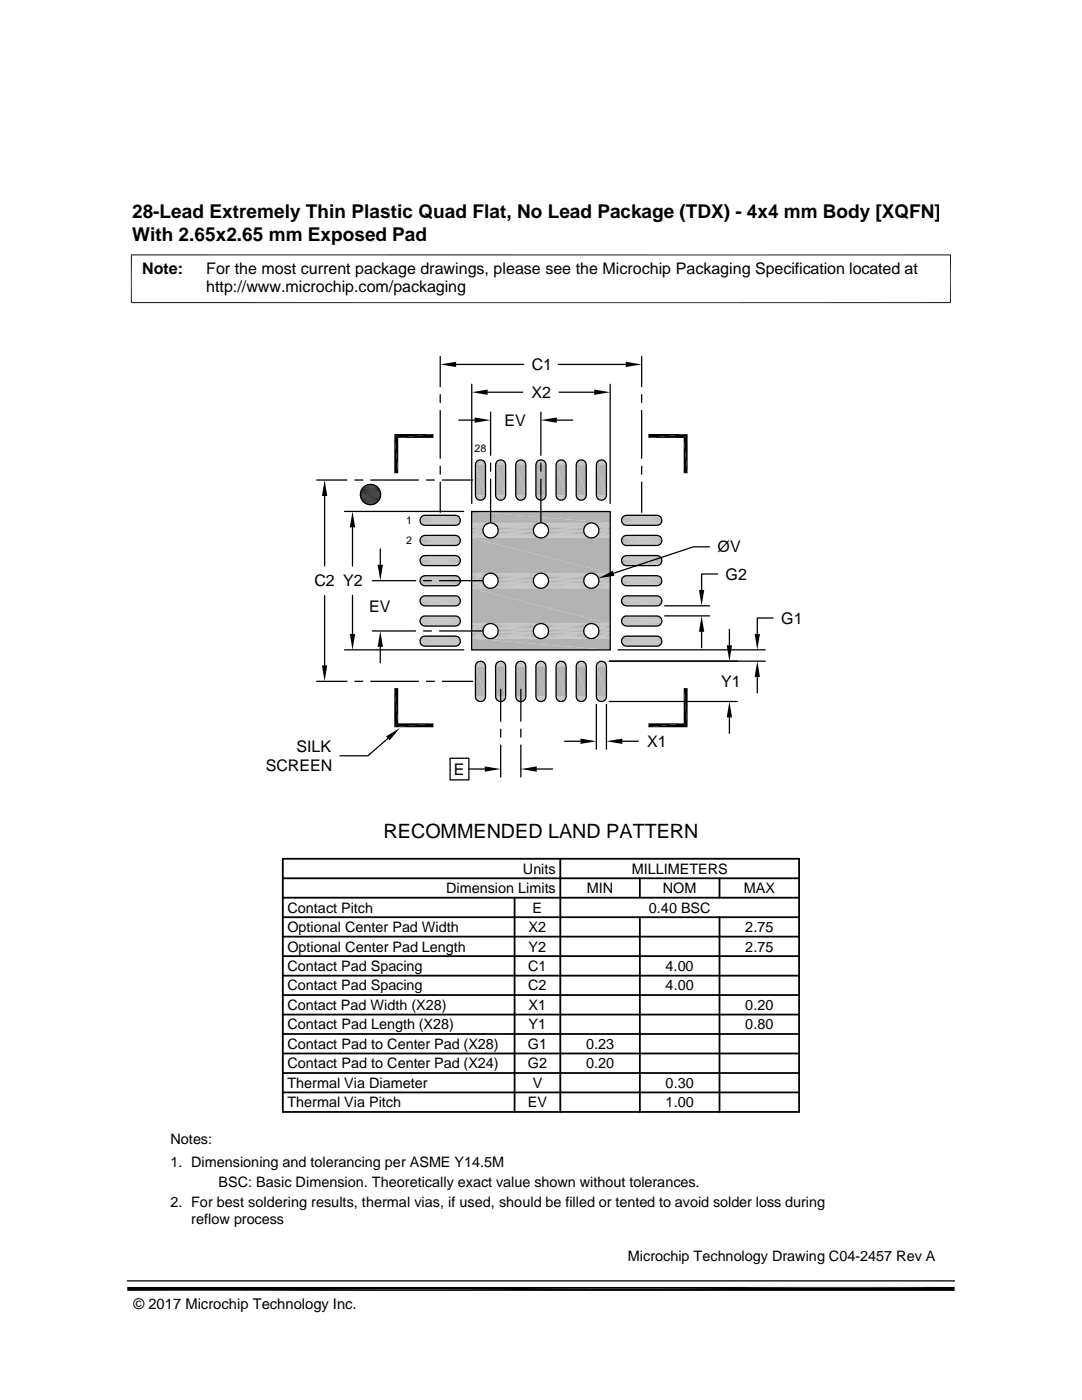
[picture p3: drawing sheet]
<svg xmlns="http://www.w3.org/2000/svg" width="216mm" height="279mm" viewBox="0 0 216 279" stroke-linecap="round" stroke-linejoin="round" font-family="sans-serif">
<g fill="#b3b3b3">
<path d="M119.7 91.8h.6z"/>
<path d="M119.9 91.8h.4z"/>
<path d="M115.7 91.8h.5z"/>
<path d="M115.9 91.8h.3z"/>
<path d="M111.7 91.8h.5z"/>
<path d="M111.9 91.8h.3z"/>
<path d="M107.7 91.8h.5z"/>
<path d="M107.8 91.8h.4z"/>
<path d="M103.7 91.8h.5z"/>
<path d="M103.8 91.8h.4z"/>
<path d="M99.6 91.8h.6z"/>
<path d="M99.8 91.8h.4z"/>
<path d="M95.6 91.8h.6z"/>
<path d="M95.8 91.8h.4z"/>
<path d="M119.5 91.9h1z"/>
<path d="M119.7 91.8l.8 .1z"/>
<path d="M115.5 91.9h.9z"/>
<path d="M115.7 91.8l.7 .1z"/>
<path d="M111.5 91.9h.9z"/>
<path d="M111.7 91.8l.7 .1z"/>
<path d="M107.5 91.9h.9z"/>
<path d="M107.7 91.8l.7 .1z"/>
<path d="M103.5 91.9h.9z"/>
<path d="M103.7 91.8l.7 .1z"/>
<path d="M99.4 91.9h1z"/>
<path d="M99.6 91.8l.8 .1z"/>
<path d="M95.4 91.9h.9z"/>
<path d="M95.6 91.8l.7 .1z"/>
<path d="M119.4 92l.1-.1 1.1 .1z"/>
<path d="M119.5 91.9l1.1 .1z"/>
<path d="M115.4 92l.1-.1 1.1 .1z"/>
<path d="M115.5 91.9l1.1 .1z"/>
<path d="M111.4 92l.1-.1 1.1 .1z"/>
<path d="M111.5 91.9l1.1 .1z"/>
<path d="M107.3 92l.2-.1 1 .1z"/>
<path d="M107.5 91.9l1 .1z"/>
<path d="M103.3 92l.2-.1 1 .1z"/>
<path d="M103.5 91.9l1 .1z"/>
<path d="M99.3 92l.1-.1 1.1 .1z"/>
<path d="M99.4 91.9l1.1 .1z"/>
<path d="M95.3 92l.1-.1 1.1 .1z"/>
<path d="M95.4 91.9l1.1 .1z"/>
<path d="M119.3 92.1l.1-.1 1.4 .1z"/>
<path d="M119.4 92h1.2l.2 .1z"/>
<path d="M115.2 92.1l.2-.1 1.3 .1z"/>
<path d="M115.4 92h1.2l.1 .1z"/>
<path d="M111.2 92.1l.2-.1 1.3 .1z"/>
<path d="M111.4 92h1.2l.1 .1z"/>
<path d="M107.2 92.1l.1-.1 1.4 .1z"/>
<path d="M107.3 92h1.2l.2 .1z"/>
<path d="M103.2 92.1l.1-.1 1.4 .1z"/>
<path d="M103.3 92h1.2l.2 .1z"/>
<path d="M99.1 92.1l.2-.1 1.3 .1z"/>
<path d="M99.3 92h1.2l.1 .1z"/>
<path d="M95.1 92.1l.2-.1 1.3 .1z"/>
<path d="M95.3 92h1.2l.1 .1z"/>
<path d="M119.3 92.1l1.6 .2h-1.8z"/>
<path d="M119.3 92.1h1.5l.1 .2z"/>
<path d="M115.2 92.1l1.6 .2h-1.7z"/>
<path d="M115.2 92.1h1.5l.1 .2z"/>
<path d="M111.2 92.1l1.6 .2h-1.7z"/>
<path d="M111.2 92.1h1.5l.1 .2z"/>
<path d="M107.2 92.1l1.6 .2h-1.7z"/>
<path d="M107.2 92.1h1.5l.1 .2z"/>
<path d="M103.2 92.1l1.6 .2h-1.7z"/>
<path d="M103.2 92.1h1.5l.1 .2z"/>
<path d="M99.1 92.1l1.7 .2h-1.8z"/>
<path d="M99.1 92.1h1.5l.2 .2z"/>
<path d="M95.1 92.1l1.6 .2h-1.7z"/>
<path d="M95.1 92.1h1.5l.1 .2z"/>
<path d="M119.1 92.3l1.8 .1h-1.8z"/>
<path d="M119.1 92.3h1.8v.1z"/>
<path d="M115.1 92.3l1.8 .1h-1.9z"/>
<path d="M115.1 92.3h1.7l.1 .1z"/>
<path d="M111.1 92.3l1.8 .1h-1.9z"/>
<path d="M111.1 92.3h1.7l.1 .1z"/>
<path d="M107.1 92.3l1.8 .1h-1.9z"/>
<path d="M107.1 92.3h1.7l.1 .1z"/>
<path d="M103.1 92.3l1.8 .1h-1.9z"/>
<path d="M103.1 92.3h1.7l.1 .1z"/>
<path d="M99 92.3l1.8 .1h-1.8z"/>
<path d="M99 92.3h1.8v.1z"/>
<path d="M95 92.3l1.8 .1h-1.9z"/>
<path d="M95 92.3h1.7l.1 .1z"/>
<path d="M119.1 92.4l1.9 .2h-2z"/>
<path d="M119.1 92.4h1.8l.1 .2z"/>
<path d="M115 92.4l2 .2h-2z"/>
<path d="M115 92.4h1.9l.1 .2z"/>
<path d="M111 92.4l1.9 .2h-1.9z"/>
<path d="M111 92.4h1.9v.2z"/>
<path d="M107 92.4l1.9 .2h-1.9z"/>
<path d="M107 92.4h1.9v.2z"/>
<path d="M103 92.4l1.9 .2h-2z"/>
<path d="M103 92.4h1.9v.2z"/>
<path d="M99 92.4l1.9 .2h-2z"/>
<path d="M99 92.4h1.8l.1 .2z"/>
<path d="M94.9 92.4l2 .2h-2z"/>
<path d="M94.9 92.4h1.9l.1 .2z"/>
</g>
<path d="M119 92.7h2" fill="none" stroke="#b3b3b3" stroke-width=".2"/>
<path d="M119 92.6h2v.2z" fill="#b3b3b3"/>
<path d="M115 92.7h2" fill="none" stroke="#b3b3b3" stroke-width=".2"/>
<path d="M115 92.6h2v.2z" fill="#b3b3b3"/>
<path d="M111 92.7h2" fill="none" stroke="#b3b3b3" stroke-width=".2"/>
<path d="M111 92.6h1.9l.1 .2z" fill="#b3b3b3"/>
<path d="M106.9 92.7h2" fill="none" stroke="#b3b3b3" stroke-width=".2"/>
<path d="M107 92.6h1.9v.2z" fill="#b3b3b3"/>
<path d="M102.9 92.7h2" fill="none" stroke="#b3b3b3" stroke-width=".2"/>
<path d="M102.9 92.6h2v.2z" fill="#b3b3b3"/>
<path d="M98.9 92.7h2" fill="none" stroke="#b3b3b3" stroke-width=".2"/>
<path d="M98.9 92.6h2v.2z" fill="#b3b3b3"/>
<path d="M94.9 92.7h2" fill="none" stroke="#b3b3b3" stroke-width=".2"/>
<g fill="#b3b3b3">
<path d="M94.9 92.6h2v.2z"/>
<path d="M119 92.8l2 6h-2z"/>
<path d="M119 92.8h2v6z"/>
<path d="M115 92.8l2 6h-2z"/>
<path d="M115 92.8h2v6z"/>
<path d="M111 92.8l2 6h-2z"/>
<path d="M111 92.8h2v6z"/>
<path d="M106.9 92.8l2 6h-2z"/>
<path d="M106.9 92.8h2v6z"/>
<path d="M102.9 92.8l2 6h-2z"/>
<path d="M102.9 92.8h2v6z"/>
<path d="M98.9 92.8l2 6h-2z"/>
<path d="M98.9 92.8h2v6z"/>
<path d="M94.9 92.8l2 6h-2z"/>
<path d="M94.9 92.8h2v6z"/>
<path d="M119 98.8l2 .2h-2z"/>
</g>
<path d="M119 98.9h2" fill="none" stroke="#b3b3b3" stroke-width=".2"/>
<path d="M115 98.8l2 .2h-2z" fill="#b3b3b3"/>
<path d="M115 98.9h2" fill="none" stroke="#b3b3b3" stroke-width=".2"/>
<path d="M111 98.8l1.9 .2h-1.9z" fill="#b3b3b3"/>
<path d="M111 98.9h2" fill="none" stroke="#b3b3b3" stroke-width=".2"/>
<path d="M106.9 98.8l2 .2h-1.9z" fill="#b3b3b3"/>
<path d="M106.9 98.9h2" fill="none" stroke="#b3b3b3" stroke-width=".2"/>
<path d="M102.9 98.8l2 .2h-2z" fill="#b3b3b3"/>
<path d="M102.9 98.9h2" fill="none" stroke="#b3b3b3" stroke-width=".2"/>
<path d="M98.9 98.8l2 .2h-2z" fill="#b3b3b3"/>
<path d="M98.9 98.9h2" fill="none" stroke="#b3b3b3" stroke-width=".2"/>
<path d="M94.9 98.8l2 .2h-2z" fill="#b3b3b3"/>
<path d="M94.9 98.9h2" fill="none" stroke="#b3b3b3" stroke-width=".2"/>
<g fill="#b3b3b3">
<path d="M119 99l1.9 .2h-1.8z"/>
<path d="M119 99h2l-.1 .2z"/>
<path d="M115 99l1.9 .2h-1.9z"/>
<path d="M115 99h2l-.1 .2z"/>
<path d="M111 99l1.9 .2h-1.9z"/>
<path d="M111 99h1.9v.2z"/>
<path d="M107 99l1.9 .2h-1.9z"/>
<path d="M107 99h1.9v.2z"/>
<path d="M102.9 99l2 .2h-1.9z"/>
<path d="M102.9 99h2v.2z"/>
<path d="M98.9 99l1.9 .2h-1.8z"/>
<path d="M98.9 99h2l-.1 .2z"/>
<path d="M94.9 99l1.9 .2h-1.9z"/>
<path d="M94.9 99h2l-.1 .2z"/>
<path d="M119.1 99.2l1.8 .2h-1.8z"/>
<path d="M119.1 99.2h1.8v.2z"/>
<path d="M115 99.2l1.8 .2h-1.7z"/>
<path d="M115 99.2h1.9l-.1 .2z"/>
<path d="M111 99.2l1.8 .2h-1.7z"/>
<path d="M111 99.2h1.9l-.1 .2z"/>
<path d="M107 99.2l1.8 .2h-1.7z"/>
<path d="M107 99.2h1.9l-.1 .2z"/>
<path d="M103 99.2l1.8 .2h-1.7z"/>
<path d="M103 99.2h1.9l-.1 .2z"/>
<path d="M99 99.2l1.8 .2h-1.8z"/>
<path d="M99 99.2h1.8v.2z"/>
<path d="M94.9 99.2l1.8 .2h-1.7z"/>
<path d="M94.9 99.2h1.9l-.1 .2z"/>
<path d="M119.1 99.4l1.7 .1h-1.5z"/>
<path d="M119.1 99.4h1.8l-.1 .1z"/>
<path d="M115.1 99.4l1.6 .1h-1.5z"/>
<path d="M115.1 99.4h1.7l-.1 .1z"/>
<path d="M111.1 99.4l1.6 .1h-1.5z"/>
<path d="M111.1 99.4h1.7l-.1 .1z"/>
<path d="M107.1 99.4l1.6 .1h-1.5z"/>
<path d="M107.1 99.4h1.7l-.1 .1z"/>
<path d="M103.1 99.4l1.6 .1h-1.5z"/>
<path d="M103.1 99.4h1.7l-.1 .1z"/>
<path d="M99 99.4l1.6 .1h-1.5z"/>
<path d="M99 99.4h1.8l-.2 .1z"/>
<path d="M95 99.4l1.6 .1h-1.5z"/>
<path d="M95 99.4h1.7l-.1 .1z"/>
<path d="M119.3 99.5l1.3 .1h-1.2z"/>
<path d="M119.3 99.5h1.5l-.2 .1z"/>
<path d="M115.2 99.5l1.4 .1h-1.2z"/>
<path d="M115.2 99.5h1.5l-.1 .1z"/>
<path d="M111.2 99.5l1.4 .1h-1.2z"/>
<path d="M111.2 99.5h1.5l-.1 .1z"/>
<path d="M107.2 99.5l1.3 .1h-1.2z"/>
<path d="M107.2 99.5h1.5l-.2 .1z"/>
<path d="M103.2 99.5l1.3 .1h-1.2z"/>
<path d="M103.2 99.5h1.5l-.2 .1z"/>
<path d="M99.1 99.5l1.4 .1h-1.2z"/>
<path d="M99.1 99.5h1.5l-.1 .1z"/>
<path d="M95.1 99.5l1.4 .1h-1.2z"/>
<path d="M95.1 99.5h1.5l-.1 .1z"/>
<path d="M119.4 99.6l1.1 .1z"/>
<path d="M119.4 99.6h1.2z"/>
<path d="M115.4 99.6l1 .1z"/>
<path d="M115.4 99.6h1.2z"/>
<path d="M111.4 99.6l1 .1z"/>
<path d="M111.4 99.6h1.2z"/>
<path d="M107.3 99.6l1.1 .1z"/>
<path d="M107.3 99.6h1.2z"/>
<path d="M103.3 99.6l1.1 .1z"/>
<path d="M103.3 99.6h1.2z"/>
<path d="M99.3 99.6l1.1 .1z"/>
<path d="M99.3 99.6h1.2z"/>
<path d="M95.3 99.6l1 .1z"/>
<path d="M95.3 99.6h1.2z"/>
<path d="M119.5 99.7l.8 .1z"/>
<path d="M119.5 99.7h1z"/>
<path d="M115.5 99.7l.7 .1z"/>
<path d="M115.5 99.7h.9z"/>
<path d="M111.5 99.7l.7 .1z"/>
<path d="M111.5 99.7h.9z"/>
<path d="M107.5 99.7l.7 .1z"/>
<path d="M107.5 99.7h.9z"/>
<path d="M103.5 99.7l.7 .1z"/>
<path d="M103.5 99.7h.9z"/>
<path d="M99.4 99.7l.8 .1z"/>
<path d="M99.4 99.7h1z"/>
<path d="M95.4 99.7l.8 .1z"/>
<path d="M95.4 99.7h.9z"/>
<path d="M119.7 99.8h.4z"/>
<path d="M119.7 99.8h.6z"/>
<path d="M115.7 99.8h.4z"/>
<path d="M115.7 99.8h.5z"/>
<path d="M111.7 99.8h.4z"/>
<path d="M111.7 99.8h.5z"/>
<path d="M107.7 99.8h.3z"/>
<path d="M107.7 99.8h.5z"/>
<path d="M103.7 99.8h.3z"/>
<path d="M103.7 99.8h.5z"/>
<path d="M99.6 99.8h.4z"/>
<path d="M99.6 99.8h.6z"/>
<path d="M95.6 99.8h.4z"/>
<path d="M95.6 99.8h.6z"/>
</g>
<g fill="none" stroke="#b3b3b3" stroke-width=".2">
<path d="M83.8 103.7h8M83.8 107.7h8M83.8 111.7h8M83.8 115.7h8M83.8 119.7h8M83.8 103.8h8M83.8 104h8M83.8 107.9h8M83.8 108h8M83.8 111.9h8M83.8 112.1h8M83.8 115.9h8"/>
<path d="M83.8 116.1h8M83.8 119.9h8M83.8 103.5h8M83.8 107.5h8M83.8 111.5h8M83.8 115.5h8M83.8 119.5h8M83.8 104.2h8M83.8 108.2h8M83.8 112.2h8M83.8 116.3h8M83.9 104.4h7.9"/>
<path d="M83.9 108.4h7.9M83.9 112.4h7.9M83.9 116.4h7.9M83.9 103.3h7.9M83.9 107.3h7.9M83.9 111.4h7.9M83.9 115.4h7.9M83.9 119.4h7.9M84 104.5h7.7M84 108.5h7.7M84 112.6h7.7M84 116.6h7.7"/>
<path d="M84 103.2h7.7M84 107.2h7.7M84 111.2h7.7M84 115.2h7.7M84 119.2h7.7M84.1 103h7.4M84.1 107.1h7.4M84.1 111.1h7.4M84.1 115.1h7.4M84.1 119.1h7.4M84.1 104.6h7.4M84.1 108.7h7.4"/>
<path d="M84.1 112.7h7.4M84.1 116.7h7.4M84.3 103h7.1M84.3 107h7.1M84.3 111h7.1M84.3 115h7.1M84.3 119h7.1M84.3 104.7h7.1M84.3 108.8h7.1M84.3 112.8h7.1M84.3 116.8h7.1M84.5 104.8h6.7"/>
<path d="M84.5 108.8h6.7M84.5 112.8h6.7M84.5 116.9h6.7M84.5 102.9h6.7M84.5 106.9h6.7M84.5 110.9h6.7M84.5 114.9h6.7M84.5 119h6.7M84.6 106.9h6.4M84.6 114.9h6.4M84.6 118.9h6.4M84.6 104.8h6.4"/>
<path d="M84.6 108.8h6.4M84.6 112.9h6.4M124 103.7h8.1M124 107.7h8.1M124 111.7h8.1M124 115.7h8.1M124 119.7h8.1M124 103.8h8.1M124 104h8.1M124 107.9h8.1M124 108h8.1M124 111.9h8.1"/>
<path d="M124 112.1h8.1M124 115.9h8.1M124 116.1h8.1M124 119.9h8.1M124.1 103.5h7.9M124.1 107.5h7.9M124.1 111.5h7.9M124.1 115.5h7.9M124.1 119.5h7.9M124.1 104.2h7.9M124.1 108.2h7.9M124.1 112.2h7.9"/>
<path d="M124.1 116.3h7.9M124.1 104.4h7.9M124.1 108.4h7.9M124.1 112.4h7.9M124.1 116.4h7.9M124.1 103.3h7.9M124.1 107.3h7.9M124.1 111.4h7.9M124.1 115.4h7.9M124.1 119.4h7.9M124.2 103.2h7.7M124.2 107.2h7.7"/>
<path d="M124.2 111.2h7.7M124.2 115.2h7.7M124.2 119.2h7.7M124.2 104.5h7.7M124.2 108.5h7.7M124.2 112.6h7.7M124.2 116.6h7.7M124.4 104.6h7.3M124.4 108.7h7.3M124.4 112.7h7.3M124.4 116.7h7.3M124.4 103h7.3"/>
<path d="M124.4 107.1h7.3M124.4 111.1h7.3M124.4 115.1h7.3M124.4 119.1h7.3M124.5 103h7.1M124.5 107h7.1M124.5 111h7.1M124.5 115h7.1M124.5 119h7.1M124.5 104.7h7.1M124.5 108.8h7.1M124.5 112.8h7.1"/>
<path d="M124.5 116.8h7.1M124.7 104.8h6.7M124.7 108.8h6.7M124.7 112.8h6.7M124.7 116.9h6.7M124.7 102.9h6.7M124.7 106.9h6.7M124.7 110.9h6.7M124.7 114.9h6.7M124.7 119h6.7M124.8 104.8h6.5M124.8 108.8h6.5"/>
<path d="M124.8 112.9h6.5M124.8 106.9h6.5M124.8 114.9h6.5M124.8 118.9h6.5M83.8 123.8h8M83.8 127.8h8M83.8 120.1h8M83.8 123.9h8M83.8 124.1h8M83.8 128h8M83.8 128.1h8M83.8 123.6h8"/>
<path d="M83.8 127.6h8M83.8 120.3h8M83.8 124.3h8M83.8 128.3h8M83.9 120.4h7.9M83.9 124.5h7.9M83.9 128.5h7.9M83.9 123.4h7.9M83.9 127.4h7.9M84 120.6h7.7M84 124.6h7.7M84 128.6h7.7"/>
<path d="M84 123.3h7.7M84 127.3h7.7M84.1 123.1h7.4M84.1 127.2h7.4M84.1 120.7h7.4M84.1 124.7h7.4M84.1 128.7h7.4M84.3 123h7.1M84.3 127.1h7.1M84.3 120.8h7.1M84.3 124.8h7.1M84.3 128.8h7.1"/>
<path d="M84.5 120.9h6.7M84.5 124.9h6.7M84.5 128.9h6.7M84.5 123h6.7M84.5 127h6.7M84.6 127h6.4M84.6 120.9h6.4M84.6 124.9h6.4M84.6 128.9h6.4M124 123.8h8.1M124 127.8h8.1M124 120.1h8.1"/>
<path d="M124 123.9h8.1M124 124.1h8.1M124 128h8.1M124 128.1h8.1M124.1 123.6h7.9M124.1 127.6h7.9M124.1 120.3h7.9M124.1 124.3h7.9M124.1 128.3h7.9M124.1 120.4h7.9M124.1 124.5h7.9M124.1 128.5h7.9"/>
<path d="M124.1 123.4h7.9M124.1 127.4h7.9M124.2 123.3h7.7M124.2 127.3h7.7M124.2 120.6h7.7M124.2 124.6h7.7M124.2 128.6h7.7M124.4 120.7h7.3M124.4 124.7h7.3M124.4 128.7h7.3M124.4 123.1h7.3M124.4 127.2h7.3"/>
<path d="M124.5 123h7.1M124.5 127.1h7.1M124.5 120.8h7.1M124.5 124.8h7.1M124.5 128.8h7.1M124.7 120.9h6.7M124.7 124.9h6.7M124.7 128.9h6.7M124.7 123h6.7M124.7 127h6.7M124.8 120.9h6.5M124.8 124.9h6.5"/>
<path d="M124.8 128.9h6.5M124.8 127h6.5"/>
</g>
<g fill="#b3b3b3">
<path d="M119.7 132h.6z"/>
<path d="M119.9 132h.4z"/>
<path d="M115.7 132h.5z"/>
<path d="M115.9 132h.3z"/>
<path d="M111.7 132h.5z"/>
<path d="M111.9 132h.3z"/>
<path d="M107.7 132h.5z"/>
<path d="M107.8 132h.4z"/>
<path d="M103.7 132h.5z"/>
<path d="M103.8 132h.4z"/>
<path d="M99.6 132h.6z"/>
<path d="M99.8 132h.4z"/>
<path d="M95.6 132h.6z"/>
<path d="M95.8 132h.4z"/>
<path d="M119.5 132.1h1z"/>
<path d="M119.7 132l.8 .1z"/>
<path d="M115.5 132.1h.9z"/>
<path d="M115.7 132l.7 .1z"/>
<path d="M111.5 132.1h.9z"/>
<path d="M111.7 132l.7 .1z"/>
<path d="M107.5 132.1h.9z"/>
<path d="M107.7 132l.7 .1z"/>
<path d="M103.5 132.1h.9z"/>
<path d="M103.7 132l.7 .1z"/>
<path d="M99.4 132.1h1z"/>
<path d="M99.6 132l.8 .1z"/>
<path d="M95.4 132.1h.9z"/>
<path d="M95.6 132l.7 .1z"/>
<path d="M119.4 132.2h1.2z"/>
<path d="M119.5 132.1l1.1 .1z"/>
<path d="M115.4 132.2h1.2z"/>
<path d="M115.5 132.1l1.1 .1z"/>
<path d="M111.4 132.2h1.2z"/>
<path d="M111.5 132.1l1.1 .1z"/>
<path d="M107.3 132.2h1.2z"/>
<path d="M107.5 132.1l1 .1z"/>
<path d="M103.3 132.2h1.2z"/>
<path d="M103.5 132.1l1 .1z"/>
<path d="M99.3 132.2h1.2z"/>
<path d="M99.4 132.1l1.1 .1z"/>
<path d="M95.3 132.2h1.2z"/>
<path d="M95.4 132.1l1.1 .1z"/>
<path d="M119.3 132.3l.1-.1 1.4 .1z"/>
<path d="M119.4 132.2h1.2l.2 .1z"/>
<path d="M115.2 132.3l.2-.1 1.3 .1z"/>
<path d="M115.4 132.2h1.2l.1 .1z"/>
<path d="M111.2 132.3l.2-.1 1.3 .1z"/>
<path d="M111.4 132.2h1.2l.1 .1z"/>
<path d="M107.2 132.3l.1-.1 1.4 .1z"/>
<path d="M107.3 132.2h1.2l.2 .1z"/>
<path d="M103.2 132.3l.1-.1 1.4 .1z"/>
<path d="M103.3 132.2h1.2l.2 .1z"/>
<path d="M99.1 132.3l.2-.1 1.3 .1z"/>
<path d="M99.3 132.2h1.2l.1 .1z"/>
<path d="M95.1 132.3l.2-.1 1.3 .1z"/>
<path d="M95.3 132.2h1.2l.1 .1z"/>
<path d="M119.3 132.3l1.6 .1h-1.8z"/>
<path d="M119.3 132.3h1.5l.1 .1z"/>
<path d="M115.2 132.3l1.6 .1h-1.7z"/>
<path d="M115.2 132.3h1.5l.1 .1z"/>
<path d="M111.2 132.3l1.6 .1h-1.7z"/>
<path d="M111.2 132.3h1.5l.1 .1z"/>
<path d="M107.2 132.3l1.6 .1h-1.7z"/>
<path d="M107.2 132.3h1.5l.1 .1z"/>
<path d="M103.2 132.3l1.6 .1h-1.7z"/>
<path d="M103.2 132.3h1.5l.1 .1z"/>
<path d="M99.1 132.3l1.7 .1h-1.8z"/>
<path d="M99.1 132.3h1.5l.2 .1z"/>
<path d="M95.1 132.3l1.6 .1h-1.7z"/>
<path d="M95.1 132.3h1.5l.1 .1z"/>
<path d="M119.1 132.4l1.8 .2h-1.8z"/>
<path d="M119.1 132.4h1.8v.2z"/>
<path d="M115.1 132.4l1.8 .2h-1.9z"/>
<path d="M115.1 132.4h1.7l.1 .2z"/>
<path d="M111.1 132.4l1.8 .2h-1.9z"/>
<path d="M111.1 132.4h1.7l.1 .2z"/>
<path d="M107.1 132.4l1.8 .2h-1.9z"/>
<path d="M107.1 132.4h1.7l.1 .2z"/>
<path d="M103.1 132.4l1.8 .2h-1.9z"/>
<path d="M103.1 132.4h1.7l.1 .2z"/>
<path d="M99 132.4l1.8 .2h-1.8z"/>
<path d="M99 132.4h1.8v.2z"/>
<path d="M95 132.4l1.8 .2h-1.9z"/>
<path d="M95 132.4h1.7l.1 .2z"/>
<path d="M119.1 132.6l1.9 .2h-2z"/>
<path d="M119.1 132.6h1.8l.1 .2z"/>
<path d="M115 132.6l2 .2h-2z"/>
<path d="M115 132.6h1.9l.1 .2z"/>
<path d="M111 132.6l1.9 .2h-1.9z"/>
<path d="M111 132.6h1.9v.2z"/>
<path d="M107 132.6l1.9 .2h-1.9z"/>
<path d="M107 132.6h1.9v.2z"/>
<path d="M103 132.6l1.9 .2h-2z"/>
<path d="M103 132.6h1.9v.2z"/>
<path d="M99 132.6l1.9 .2h-2z"/>
<path d="M99 132.6h1.8l.1 .2z"/>
<path d="M94.9 132.6l2 .2h-2z"/>
<path d="M94.9 132.6h1.9l.1 .2z"/>
</g>
<path d="M119 132.9h2" fill="none" stroke="#b3b3b3" stroke-width=".2"/>
<path d="M119 132.8h2v.2z" fill="#b3b3b3"/>
<path d="M115 132.9h2" fill="none" stroke="#b3b3b3" stroke-width=".2"/>
<path d="M115 132.8h2v.2z" fill="#b3b3b3"/>
<path d="M111 132.9h2" fill="none" stroke="#b3b3b3" stroke-width=".2"/>
<path d="M111 132.8h1.9l.1 .2z" fill="#b3b3b3"/>
<path d="M106.9 132.9h2" fill="none" stroke="#b3b3b3" stroke-width=".2"/>
<path d="M107 132.8h1.9v.2z" fill="#b3b3b3"/>
<path d="M102.9 132.9h2" fill="none" stroke="#b3b3b3" stroke-width=".2"/>
<path d="M102.9 132.8h2v.2z" fill="#b3b3b3"/>
<path d="M98.9 132.9h2" fill="none" stroke="#b3b3b3" stroke-width=".2"/>
<path d="M98.9 132.8h2v.2z" fill="#b3b3b3"/>
<path d="M94.9 132.9h2" fill="none" stroke="#b3b3b3" stroke-width=".2"/>
<g fill="#b3b3b3">
<path d="M94.9 132.8h2v.2z"/>
<path d="M119 133l2 6h-2z"/>
<path d="M119 133h2v6z"/>
<path d="M115 133l2 6h-2z"/>
<path d="M115 133h2v6z"/>
<path d="M111 133l2 6h-2z"/>
<path d="M111 133h2v6z"/>
<path d="M106.9 133l2 6h-2z"/>
<path d="M106.9 133h2v6z"/>
<path d="M102.9 133l2 6h-2z"/>
<path d="M102.9 133h2v6z"/>
<path d="M98.9 133l2 6h-2z"/>
<path d="M98.9 133h2v6z"/>
<path d="M94.9 133l2 6h-2z"/>
<path d="M94.9 133h2v6z"/>
<path d="M119 139l2 .2h-2z"/>
</g>
<path d="M119 139.1h2" fill="none" stroke="#b3b3b3" stroke-width=".2"/>
<path d="M115 139l2 .2h-2z" fill="#b3b3b3"/>
<path d="M115 139.1h2" fill="none" stroke="#b3b3b3" stroke-width=".2"/>
<path d="M111 139l1.9 .2h-1.9z" fill="#b3b3b3"/>
<path d="M111 139.1h2" fill="none" stroke="#b3b3b3" stroke-width=".2"/>
<path d="M106.9 139l2 .2h-1.9z" fill="#b3b3b3"/>
<path d="M106.9 139.1h2" fill="none" stroke="#b3b3b3" stroke-width=".2"/>
<path d="M102.9 139l2 .2h-2z" fill="#b3b3b3"/>
<path d="M102.9 139.1h2" fill="none" stroke="#b3b3b3" stroke-width=".2"/>
<path d="M98.9 139l2 .2h-2z" fill="#b3b3b3"/>
<path d="M98.9 139.1h2" fill="none" stroke="#b3b3b3" stroke-width=".2"/>
<path d="M94.9 139l2 .2h-2z" fill="#b3b3b3"/>
<path d="M94.9 139.1h2" fill="none" stroke="#b3b3b3" stroke-width=".2"/>
<g fill="#b3b3b3">
<path d="M119 139.2l1.9 .2h-1.8z"/>
<path d="M119 139.2h2l-.1 .2z"/>
<path d="M115 139.2l1.9 .2h-1.9z"/>
<path d="M115 139.2h2l-.1 .2z"/>
<path d="M111 139.2l1.9 .2h-1.9z"/>
<path d="M111 139.2h1.9v.2z"/>
<path d="M107 139.2l1.9 .2h-1.9z"/>
<path d="M107 139.2h1.9v.2z"/>
<path d="M102.9 139.2l2 .2h-1.9z"/>
<path d="M102.9 139.2h2v.2z"/>
<path d="M98.9 139.2l1.9 .2h-1.8z"/>
<path d="M98.9 139.2h2l-.1 .2z"/>
<path d="M94.9 139.2l1.9 .2h-1.9z"/>
<path d="M94.9 139.2h2l-.1 .2z"/>
<path d="M119.1 139.4l1.8 .1h-1.8z"/>
<path d="M119.1 139.4h1.8v.1z"/>
<path d="M115 139.4l1.8 .1h-1.7z"/>
<path d="M115 139.4h1.9l-.1 .1z"/>
<path d="M111 139.4l1.8 .1h-1.7z"/>
<path d="M111 139.4h1.9l-.1 .1z"/>
<path d="M107 139.4l1.8 .1h-1.7z"/>
<path d="M107 139.4h1.9l-.1 .1z"/>
<path d="M103 139.4l1.8 .1h-1.7z"/>
<path d="M103 139.4h1.9l-.1 .1z"/>
<path d="M99 139.4l1.8 .1h-1.8z"/>
<path d="M99 139.4h1.8v.1z"/>
<path d="M94.9 139.4l1.8 .1h-1.7z"/>
<path d="M94.9 139.4h1.9l-.1 .1z"/>
<path d="M119.1 139.5l1.7 .2h-1.5z"/>
<path d="M119.1 139.5h1.8l-.1 .2z"/>
<path d="M115.1 139.5l1.6 .2h-1.5z"/>
<path d="M115.1 139.5h1.7l-.1 .2z"/>
<path d="M111.1 139.5l1.6 .2h-1.5z"/>
<path d="M111.1 139.5h1.7l-.1 .2z"/>
<path d="M107.1 139.5l1.6 .2h-1.5z"/>
<path d="M107.1 139.5h1.7l-.1 .2z"/>
<path d="M103.1 139.5l1.6 .2h-1.5z"/>
<path d="M103.1 139.5h1.7l-.1 .2z"/>
<path d="M99 139.5l1.6 .2h-1.5z"/>
<path d="M99 139.5h1.8l-.2 .2z"/>
<path d="M95 139.5l1.6 .2h-1.5z"/>
<path d="M95 139.5h1.7l-.1 .2z"/>
<path d="M119.3 139.7l1.3 .1h-1.2z"/>
<path d="M119.3 139.7h1.5l-.2 .1z"/>
<path d="M115.2 139.7l1.4 .1h-1.2z"/>
<path d="M115.2 139.7h1.5l-.1 .1z"/>
<path d="M111.2 139.7l1.4 .1h-1.2z"/>
<path d="M111.2 139.7h1.5l-.1 .1z"/>
<path d="M107.2 139.7l1.3 .1h-1.2z"/>
<path d="M107.2 139.7h1.5l-.2 .1z"/>
<path d="M103.2 139.7l1.3 .1h-1.2z"/>
<path d="M103.2 139.7h1.5l-.2 .1z"/>
<path d="M99.1 139.7l1.4 .1h-1.2z"/>
<path d="M99.1 139.7h1.5l-.1 .1z"/>
<path d="M95.1 139.7l1.4 .1h-1.2z"/>
<path d="M95.1 139.7h1.5l-.1 .1z"/>
<path d="M119.4 139.8l1.1 .1z"/>
<path d="M119.4 139.8h1.2l-.1 .1z"/>
<path d="M115.4 139.8l1 .1z"/>
<path d="M115.4 139.8h1.2l-.2 .1z"/>
<path d="M111.4 139.8l1 .1z"/>
<path d="M111.4 139.8h1.2l-.2 .1z"/>
<path d="M107.3 139.8l1.1 .1z"/>
<path d="M107.3 139.8h1.2l-.1 .1z"/>
<path d="M103.3 139.8l1.1 .1z"/>
<path d="M103.3 139.8h1.2l-.1 .1z"/>
<path d="M99.3 139.8l1.1 .1z"/>
<path d="M99.3 139.8h1.2l-.1 .1z"/>
<path d="M95.3 139.8l1 .1z"/>
<path d="M95.3 139.8h1.2l-.2 .1z"/>
<path d="M119.5 139.9l.8 .1z"/>
<path d="M119.5 139.9h1z"/>
<path d="M115.5 139.9l.7 .1z"/>
<path d="M115.5 139.9h.9z"/>
<path d="M111.5 139.9l.7 .1z"/>
<path d="M111.5 139.9h.9z"/>
<path d="M107.5 139.9l.7 .1z"/>
<path d="M107.5 139.9h.9z"/>
<path d="M103.5 139.9l.7 .1z"/>
<path d="M103.5 139.9h.9z"/>
<path d="M99.4 139.9l.8 .1z"/>
<path d="M99.4 139.9h1z"/>
<path d="M95.4 139.9l.8 .1z"/>
<path d="M95.4 139.9h.9z"/>
<path d="M119.7 140h.4z"/>
<path d="M119.7 140h.6z"/>
<path d="M115.7 140h.4z"/>
<path d="M115.7 140h.5z"/>
<path d="M111.7 140h.4z"/>
<path d="M111.7 140h.5z"/>
<path d="M107.7 140h.3z"/>
<path d="M107.7 140h.5z"/>
<path d="M103.7 140h.3z"/>
<path d="M103.7 140h.5z"/>
<path d="M99.6 140h.4z"/>
<path d="M99.6 140h.6z"/>
<path d="M95.6 140h.4z"/>
<path d="M95.6 140h.6z"/>
<path d="M94.1 102.1l27.7 2.3h-27.7z"/>
<path d="M94.1 102.1h27.7v2.3z"/>
</g>
<g fill="none" stroke="#b3b3b3" stroke-width=".2">
<path d="M94.1 104.4h3.6M94.1 104.4h3.4M94.1 104.6h3.1M94.1 104.7h2.9M94.1 107h2.9M94.1 107.1h3.1M94.1 107.3h3.4M94.1 107.3h3.6M98 104.4h9.8M98 107.3h9.8M98.3 107.3h9.2M98.3 104.4h9.2"/>
<path d="M98.6 104.6h8.7M98.6 107.1h8.7M98.8 104.7h8.2M98.8 107h8.2M108.1 104.4h9.8M108.1 107.3h9.8M108.4 107.3h9.2M108.4 104.4h9.2M108.6 104.6h8.7M108.6 107.1h8.7M108.8 104.7h8.3M108.8 107h8.3"/>
<path d="M118.1 104.4h3.7M118.1 107.3h3.7M118.4 107.3h3.4M118.4 104.4h3.4M118.7 104.6h3.1M118.7 107.1h3.1M118.9 104.7h2.9M118.9 107h2.9"/>
</g>
<path d="M94.1 104.9h2.7M99 104.9h7.8M109.1 104.9h7.8M119.1 104.9h2.7" fill="none" stroke="#b3b3b3" stroke-width=".21"/>
<path d="M94.1 105.2h2.5M99.2 105.2h7.5M109.2 105.2h7.5M119.3 105.2h2.5" fill="none" stroke="#b3b3b3" stroke-width=".25"/>
<g fill="none" stroke="#b3b3b3" stroke-width=".28">
<path d="M94.1 105.4h2.4M94.1 105.7h2.3M94.1 106h2.3M94.1 106.3h2.4M99.3 105.4h7.2M99.3 106.3h7.2M99.4 106h7M99.4 105.7h7M109.3 105.4h7.3M109.3 106.3h7.3M109.4 106h7.1M109.4 105.7h7.1"/>
<path d="M119.4 105.4h2.4M119.4 106.3h2.4M119.5 106h2.3M119.5 105.7h2.3"/>
</g>
<path d="M94.1 106.5h2.5M94.1 106.8h2.7M99 106.8h7.8M99.2 106.5h7.5M109.1 106.8h7.8M109.2 106.5h7.5M119.1 106.8h2.7M119.3 106.5h2.5" fill="none" stroke="#b3b3b3" stroke-width=".23"/>
<g fill="#b3b3b3">
<path d="M94.1 107.4l27.7 7h-27.7z"/>
<path d="M94.1 107.4h27.7v7z"/>
</g>
<g fill="none" stroke="#b3b3b3" stroke-width=".2">
<path d="M94.1 114.4h3.6M94.1 114.5h3.4M94.1 114.6h3.1M94.1 114.8h2.9M94.1 117h2.9M94.1 117.2h3.1M94.1 117.3h3.4M94.1 117.4h3.6M98 114.4h9.8M98 117.4h9.8M98.3 117.3h9.2M98.3 114.5h9.2"/>
<path d="M98.6 114.6h8.7M98.6 117.2h8.7M98.8 114.8h8.2M98.8 117h8.2M108.1 114.4h9.8M108.1 117.4h9.8M108.4 117.3h9.2M108.4 114.5h9.2M108.6 114.6h8.7M108.6 117.2h8.7M108.8 114.8h8.3M108.8 117h8.3"/>
<path d="M118.1 114.4h3.7M118.1 117.4h3.7M118.4 117.3h3.4M118.4 114.5h3.4M118.7 114.6h3.1M118.7 117.2h3.1M118.9 114.8h2.9M118.9 117h2.9"/>
</g>
<path d="M94.1 115h2.7M94.1 116.8h2.7M99 115h7.8M99 116.8h7.8M109.1 115h7.8M109.1 116.8h7.8M119.1 115h2.7M119.1 116.8h2.7" fill="none" stroke="#b3b3b3" stroke-width=".21"/>
<g fill="none" stroke="#b3b3b3" stroke-width=".25">
<path d="M94.1 115.2h2.5M94.1 115.5h2.4M94.1 116.3h2.4M94.1 116.6h2.5M99.2 116.6h7.5M99.2 115.2h7.5M99.3 115.5h7.2M99.3 116.3h7.2M109.2 116.6h7.5M109.2 115.2h7.5M109.3 115.5h7.3M109.3 116.3h7.3"/>
<path d="M119.3 116.6h2.5M119.3 115.2h2.5M119.4 115.5h2.4M119.4 116.3h2.4"/>
</g>
<path d="M94.1 115.7h2.3M99.4 115.7h7M109.4 115.7h7.1M119.5 115.7h2.3" fill="none" stroke="#b3b3b3" stroke-width=".28"/>
<path d="M94.1 116h2.3M99.4 116h7M109.4 116h7.1M119.5 116h2.3" fill="none" stroke="#b3b3b3" stroke-width=".3"/>
<g fill="#b3b3b3">
<path d="M94.1 117.4l27.7 7h-27.7z"/>
<path d="M94.1 117.4h27.7v7z"/>
</g>
<g fill="none" stroke="#b3b3b3" stroke-width=".2">
<path d="M94.1 124.5h3.6M94.1 124.5h3.4M94.1 124.7h3.1M94.1 124.8h2.9M94.1 127.1h2.9M94.1 127.2h3.1M94.1 127.3h3.4M94.1 127.4h3.6M98 124.5h9.8M98 127.4h9.8M98.3 127.3h9.2M98.3 124.5h9.2"/>
<path d="M98.6 124.7h8.7M98.6 127.2h8.7M98.8 124.8h8.2M98.8 127.1h8.2M108.1 124.5h9.8M108.1 127.4h9.8M108.4 127.3h9.2M108.4 124.5h9.2M108.6 124.7h8.7M108.6 127.2h8.7M108.8 124.8h8.3M108.8 127.1h8.3"/>
<path d="M118.1 124.5h3.7M118.1 127.4h3.7M118.4 127.3h3.4M118.4 124.5h3.4M118.7 124.7h3.1M118.7 127.2h3.1M118.9 124.8h2.9M118.9 127.1h2.9"/>
</g>
<path d="M94.1 125h2.7M94.1 125.3h2.5M99 125h7.8M99.2 125.3h7.5M109.1 125h7.8M109.2 125.3h7.5M119.1 125h2.7M119.3 125.3h2.5" fill="none" stroke="#b3b3b3" stroke-width=".23"/>
<g fill="none" stroke="#b3b3b3" stroke-width=".28">
<path d="M94.1 125.5h2.4M94.1 125.8h2.3M94.1 126.1h2.3M94.1 126.4h2.4M99.3 125.5h7.2M99.3 126.4h7.2M99.4 126.1h7M99.4 125.8h7M109.3 125.5h7.3M109.3 126.4h7.3M109.4 126.1h7.1M109.4 125.8h7.1"/>
<path d="M119.4 125.5h2.4M119.4 126.4h2.4M119.5 126.1h2.3M119.5 125.8h2.3"/>
</g>
<path d="M94.1 126.6h2.5M99.2 126.6h7.5M109.2 126.6h7.5M119.3 126.6h2.5" fill="none" stroke="#b3b3b3" stroke-width=".25"/>
<path d="M94.1 126.9h2.7M99 126.9h7.8M109.1 126.9h7.8M119.1 126.9h2.7" fill="none" stroke="#b3b3b3" stroke-width=".21"/>
<g fill="#b3b3b3">
<path d="M94.1 127.4l27.7 2.3h-27.7z"/>
<path d="M94.1 127.4h27.7v2.3z"/>
</g>
<g fill="none" stroke="#000" stroke-width=".25">
<path d="M87.8 71.1v6.1M87.8 78.8v1.5M91 72.7h13.5M94.1 76.7v23.8M97.3 78.3h7M111.4 72.7h13.5M111.6 78.3h7M121.8 76.7v23.8M128 71.1v6.1M128 78.8v1.5M63.2 95.8h6M64.8 99v13.9"/>
<path d="M70.8 95.8h1.6M74 95.8h9.5M85.1 95.8h1.6M87.8 81.9v9.6M87.8 93v1.6M87.8 96.2v6M88.3 95.8h6M91.5 83.8h3.2M95.1 92.1a1.01 1.01 0 0 1 1.1-.3 1.01 1.01 0 0 1 .7 1v6a1.01 1.01 0 0 1-1 1 1.01 1.01 0 0 1-1-1v-6zM97.9 82.3v8.6M97.9 92.5v1.5M97.9 95.6v8.6"/>
<path d="M99.1 92.1a1.01 1.01 0 0 1 1.2-.3 1.01 1.01 0 0 1 .6 1v6a1.01 1.01 0 0 1-1 1 1.01 1.01 0 0 1-1-1v-6zM103.2 92.1a1.01 1.01 0 0 1 1.1-.3 1.01 1.01 0 0 1 .6 1v6a1.01 1.01 0 0 1-1 1 1.01 1.01 0 0 1-1-1v-6zM107.2 92.1a1.01 1.01 0 0 1 1.1-.2 1.01 1.01 0 0 1 .6 .9v6a1.01 1.01 0 0 1-1 1 1.01 1.01 0 0 1-1-1v-6zM107.9 82.3v8.6M107.9 92.5v1.5M107.9 95.6v8.6M111.1 83.8h3.2M111.2 92.1a1.01 1.01 0 0 1 1.1-.2 1.01 1.01 0 0 1 .7 .9v6a1.01 1.01 0 0 1-1 1 1.01 1.01 0 0 1-1-1v-6zM115.2 92.1a1.01 1.01 0 0 1 1.1-.2 1.01 1.01 0 0 1 .7 .9v6a1.01 1.01 0 0 1-1 1 1.01 1.01 0 0 1-1-1v-6zM119.2 92.1a1.01 1.01 0 0 1 1.2-.2 1.01 1.01 0 0 1 .6 .9v6a1.01 1.01 0 0 1-1 1 1.01 1.01 0 0 1-1-1v-6zM128 81.9v9.6M128 93v1.6"/>
<path d="M128 96.2v6M64.8 118.9v13.9M68.7 102.1h23.8M70.3 105.2v7.8M70.3 118.8v7.7M74.3 115.9h8.6M75.9 109.5v3.2M84.1 111.1l.7-.2h6a1.01 1.01 0 0 1 1.1 1 1.01 1.01 0 0 1-1.1 1h-6a1 1 0 0 1-.9-.7 1 1 0 0 1 .2-1.1zM84.1 107.1l.7-.3h6a1.01 1.01 0 0 1 1.1 1.1 1.01 1.01 0 0 1-1.1 1h-6a1 1 0 0 1-.9-.7 1 1 0 0 1 .2-1.1zM84.1 103.1l.7-.3h6a.99 .99 0 0 1 1.1 1 .99 .99 0 0 1-1.1 1h-6a1 1 0 0 1-.9-.6 1 1 0 0 1 .2-1.1zM84.1 115.1l.7-.2h6a1.01 1.01 0 0 1 1.1 1 1.01 1.01 0 0 1-1.1 1h-6a1.01 1.01 0 0 1-.9-.6 1.01 1.01 0 0 1 .2-1.2zM84.2 119.2l.6-.3h6a1.01 1.01 0 0 1 1.1 1 1.01 1.01 0 0 1-1.1 1h-6a1.01 1.01 0 0 1-.9-.6 1.01 1.01 0 0 1 .3-1.1z"/>
<path d="M84.5 115.9h1.6M87.7 115.9h8.6M94.1 102.1h27.7v27.6h-27.7zM94.1 102.1h.1M124.2 111.3l.3-.3 .5-.1h6.1a1.01 1.01 0 0 1 1 1 1.01 1.01 0 0 1-1 1h-6.1a1 1 0 0 1-.8-1.6zM124.2 107.3l.3-.3 .5-.2h6.1a1.01 1.01 0 0 1 1 1.1 1.01 1.01 0 0 1-1 1h-6.1a1 1 0 0 1-.8-1.6zM124.2 103.3l.3-.3 .5-.2h6.1a.99 .99 0 0 1 1 1 .99 .99 0 0 1-1 1h-6.1a.99 .99 0 0 1-.8-1.5zM124.2 119.4l.3-.4 .5-.1h6.1a1.01 1.01 0 0 1 1 1 1.01 1.01 0 0 1-1 1h-6.1a1.01 1.01 0 0 1-.8-1.5zM124.2 115.4l.3-.4 .5-.1h6.1a1.01 1.01 0 0 1 1 1 1.01 1.01 0 0 1-1 1h-6.1a1 1 0 0 1-.8-1.5zM141.5 109.1h-3.1l-16 5.3M143.2 114.6h-3.2v3.1M63.2 136h6"/>
<path d="M68.7 129.7h23.8M70.8 136h1.6M74 136h9.5M74.3 125.9h8.6M75.9 129.1v3.2M84.1 123.2l.7-.3h6a1.01 1.01 0 0 1 1.1 1 1.01 1.01 0 0 1-1.1 1h-6a1.01 1.01 0 0 1-.9-.6 1.01 1.01 0 0 1 .2-1.1zM84.1 127.2l.7-.2h6a.99 .99 0 0 1 1.1 1 .99 .99 0 0 1-1.1 .9h-6a1 1 0 0 1-.9-.6 1 1 0 0 1 .2-1.1zM84.5 125.9h1.6M85.1 136h1.6M87.7 125.9h8.6M88.3 136h6M95.3 132.2a1.01 1.01 0 0 1 1-.1 1.01 1.01 0 0 1 .6 .9v6a1.01 1.01 0 0 1-1 1 1.01 1.01 0 0 1-1-1v-6z"/>
<path d="M99.3 132.2a1.01 1.01 0 0 1 1-.1 1.01 1.01 0 0 1 .6 .9v6a1.01 1.01 0 0 1-1 1 1.01 1.01 0 0 1-1-1v-6zM99.9 137.6v6.3M103.3 132.2a1.01 1.01 0 0 1 1.1-.1 1.01 1.01 0 0 1 .5 .9v6a1.01 1.01 0 0 1-1 1 1.01 1.01 0 0 1-1-1v-6zM103.9 137.6v6.3M107.3 132.2a1.01 1.01 0 0 1 1.1-.1 1.01 1.01 0 0 1 .5 .9v6a1.01 1.01 0 0 1-1 1 1.01 1.01 0 0 1-1-1v-6zM111.3 132.2a1.01 1.01 0 0 1 1.1-.1 1.01 1.01 0 0 1 .6 .9v6a1.01 1.01 0 0 1-1 1 1.01 1.01 0 0 1-1-1v-6zM115.4 132.2a1.01 1.01 0 0 1 1-.1 1.01 1.01 0 0 1 .6 .9v6a1.01 1.01 0 0 1-1 1 1.01 1.01 0 0 1-1-1v-6zM119.4 132.2a1.01 1.01 0 0 1 1-.1 1.01 1.01 0 0 1 .6 .9v6a1.01 1.01 0 0 1-1 1 1.01 1.01 0 0 1-1-1v-6zM121.6 140h25.5M121.6 132h31.1M123.3 129.7h29.4M124.2 123.4l.3-.3 .5-.2h6.1a1.01 1.01 0 0 1 1 1 1.01 1.01 0 0 1-1 1h-6.1a1.01 1.01 0 0 1-.8-1.5z"/>
<path d="M124.2 127.4l.3-.3 .5-.1h6.1a.99 .99 0 0 1 1 1 .99 .99 0 0 1-1 .9h-6.1a.99 .99 0 0 1-.8-1.5zM132.6 122.9h9M132.6 120.9h9M140 126.1v3.2M145.5 125.6v3.2M151.1 135.1v3.2M154.3 123.3h-3.2v3.2M77.4 147.4l-4 3.4h-5.6M89.8 151.3h3.8v4.3h-3.8zM93.6 153.5h3.1M99.9 145.5v1.6M99.9 148.7v6.4"/>
<path d="M103.9 145.5v1.6M103.9 148.7v6.4M107.1 153.5h3.2M112.6 147.9h3.2M119 140.6v8.9M121 140.6v8.9M124.2 147.9h3.2M145.5 143.2v3.1M25.4 255.6h165.1"/>
<circle cx="73.9" cy="98.7" r="2.04"/>
<circle cx="97.9" cy="115.9" r="1.51"/>
<circle cx="97.9" cy="105.9" r="1.51"/>
<circle cx="107.9" cy="115.9" r="1.51"/>
<circle cx="107.9" cy="105.9" r="1.51"/>
<circle cx="118" cy="115.9" r="1.51"/>
<circle cx="118" cy="105.9" r="1.51"/>
<circle cx="97.9" cy="125.9" r="1.51"/>
<circle cx="107.9" cy="125.9" r="1.51"/>
<circle cx="118" cy="125.9" r="1.51"/>
</g>
<g fill="none" stroke="#000" stroke-width=".36">
<path d="M56.4 175.3h103M56.4 171.4h103v50.5h-103zM56.4 179.2h103M102.7 179.2v42.7M111.8 171.4v50.5M127.7 175.3v3.9M143.6 175.3v3.9M56.4 198.6h103M56.4 186.9h103M56.4 183h103M56.4 190.8h103M56.4 194.7h103"/>
<path d="M127.7 183v38.9M143.6 183v38.9M56.4 202.5h103M56.4 210.2h103M56.4 206.4h103M56.4 218h103M56.4 214.1h103"/>
</g>
<g fill="#000">
<path d="M87.8 72.7l3.2-.5v1.1zM94.1 78.3l3.2-.6v1.1zM118.6 77.7l3.2 .6-3.2 .5zM124.9 72.2l3.1 .5-3.1 .6zM64.8 95.8l.5 3.2h-1.1zM73.1 96.9h1.8zM73.1 96.9h1.7zM73.3 96.8l1.5 .1zM73.3 96.8h1.3zM73.5 96.7l1.1 .1zM73.5 96.7h.9zM73.6 96.7h.8z"/>
<path d="M73.6 96.7h.5zM78.7 86.6l.8 7.8h-.8zM78.7 86.6h7.8l-7 .8zM78.7 86.6l.8 .8v7zM79.5 87.4l7-.8v.8zM94.7 83.3l3.2 .5-3.2 .6zM107.9 83.8l3.2-.5v1.1zM129.4 86.6h7.8l-7.8 .8zM129.4 87.4l7.8-.8-.8 .8zM136.4 87.4l.8 7h-.8zM136.4 87.4l.8-.8v7.8zM70.3 102.1l.6 3.1h-1.1z"/>
<path d="M72.9 100.5h1.9zM73.1 100.5l1.5 .1zM73.1 100.5h1.7zM73.3 100.6l1.1 .1zM73.3 100.6h1.3zM73.5 100.7h.6zM73.5 100.7h.9zM73.6 100.7h.5zM75.4 112.7h1l-.5 3.2zM119.4 115.4l2.9-1.5 .3 1zM139.5 117.7h1l-.5 3.2zM64.2 132.8h1.1l-.5 3.2z"/>
<path d="M69.8 126.5h1.1l-.6 3.2zM75.9 125.9l.5 3.2h-1zM136.4 137.3l.8 7.8-.8-.7zM136.4 137.3h.8v7.8zM140 122.9l.5 3.2h-1zM145 128.8h1.1l-.6 3.2zM151.1 132l.5 3.1h-1zM150.6 126.5h1l-.5 3.2zM77 147l2.8-1.7-2.1 2.5zM78.7 137.3l.8 7.1-.8 .7zM78.7 137.3h.8v7.1zM78.7 145.1l7.8-.7v.7z"/>
<path d="M79.5 144.4h7l-7.8 .7zM96.7 153l3.2 .5-3.2 .5zM103.9 153.5l3.2-.5v1zM115.8 147.4l3.2 .5-3.2 .6zM121 147.9l3.2-.5v1.1zM129.4 144.4h7l-7 .7zM129.4 145.1l7-.7 .8 .7zM145.5 140l.6 3.2h-1.1zM25.4 256.8h165.1l-165.1 .8zM25.4 257.6l165.1-.8v.8z"/>
</g>
<g fill="none" stroke="#000" stroke-width=".2">
<path d="M26.1 50.9h163.7M26.2 50.8v9.7M189.7 50.8v9.7M26.1 60.4h163.7M71.9 98.4h4M71.9 98.6h4.1M71.9 98.8h4.1M71.9 99h4M71.9 98.2h4M71.9 99.2h4M72 99.4h3.9M72 98h3.9"/>
<path d="M72.1 97.9h3.7M72.1 99.5h3.7M72.1 99.7h3.6M72.1 97.7h3.6M72.2 99.9h3.4M72.2 97.5h3.4M72.3 97.4h3.2M72.5 97.2h2.9M72.6 97.1h2.6M72.8 97h2.3M72.9 96.9h2M72.3 100h3.2"/>
<path d="M72.5 100.2h2.9M72.6 100.3h2.6M72.8 100.4h2.3M72.9 100.5h2"/>
</g>
<text font-size="3.9" x="76.5" y="167.3">RECOMMENDED LAND PATTERN</text>
<g font-size="3.8">
<text x="26.4" y="43.5">28-Lead Extremely Thin Plastic Quad Flat, No Lead Package (TDX) - 4x4 mm Body [XQFN]</text>
<text x="26.4" y="48">With 2.65x2.65 mm Exposed Pad</text>
</g>
<g font-size="3.2">
<text x="28.4" y="54.6">Note:</text>
<text x="41.1" y="58.3">http://www.microchip.com/packaging</text>
<text x="41.1" y="54.6">For the most current package drawings, please see the Microchip Packaging Specification located at</text>
<text x="106.1" y="73.9">C1</text>
<text x="106.1" y="79.4">X2</text>
<text x="100.7" y="85">EV</text>
<text x="143.2" y="110.2">ØV</text>
<text x="62.7" y="117">C2 Y2</text>
<text x="144.8" y="115.7">G2</text>
<text x="73.6" y="122">EV</text>
<text x="155.9" y="124.5">G1</text>
<text x="143.9" y="137.1">Y1</text>
<text x="129.1" y="149.1">X1</text>
<text x="53" y="153.9">SCREEN</text>
<text x="59.1" y="150">SILK</text>
<text x="90.6" y="154.6">E</text>
</g>
<g font-size="2.9">
<text x="89" y="178.2">Dimension Limits</text>
<text x="104.3" y="174.4">Units</text>
<text x="117.1" y="178.2">MIN</text>
<text x="126" y="174.4">MILLIMETERS</text>
<text x="132.3" y="178.2">NOM</text>
<text x="148.4" y="178.2">MAX</text>
<text x="57.3" y="182.1">Contact Pitch</text>
<text x="106.3" y="182.1">E</text>
<text x="129.5" y="182.1">0.40 BSC</text>
<text x="57.3" y="186">Optional Center Pad Width</text>
<text x="57.3" y="189.9">Optional Center Pad Length</text>
<text x="105.5" y="189.9">Y2</text>
<text x="105.5" y="186">X2</text>
<text x="148.7" y="189.9">2.75</text>
<text x="148.7" y="186">2.75</text>
<text x="57.3" y="197.7">Contact Pad Spacing</text>
<text x="57.3" y="193.8">Contact Pad Spacing</text>
<text x="105.4" y="197.7">C2</text>
<text x="105.4" y="193.8">C1</text>
<text x="132.8" y="193.8">4.00</text>
<text x="132.8" y="197.7">4.00</text>
<text x="57.3" y="201.6">Contact Pad Width (X28)</text>
<text x="105.5" y="201.6">X1</text>
<text x="148.7" y="201.6">0.20</text>
<text x="57.3" y="209.3">Contact Pad to Center Pad (X28)</text>
<text x="57.3" y="205.4">Contact Pad Length (X28)</text>
<text x="105.3" y="209.3">G1</text>
<text x="105.5" y="205.4">Y1</text>
<text x="116.9" y="209.3">0.23</text>
<text x="148.7" y="205.4">0.80</text>
<text x="57.3" y="213.2">Contact Pad to Center Pad (X24)</text>
<text x="105.3" y="213.2">G2</text>
<text x="116.9" y="213.2">0.20</text>
<text x="57.3" y="217.1">Thermal Via Diameter</text>
<text x="57.3" y="221">Thermal Via Pitch</text>
<text x="105.3" y="221">EV</text>
<text x="106.3" y="217.1">V</text>
<text x="132.8" y="217.1">0.30</text>
<text x="132.8" y="221">1.00</text>
<text x="34" y="228.3">Notes:</text>
<text x="34" y="232.9">1. Dimensioning and tolerancing per ASME Y14.5M</text>
<text x="43.6" y="236.9">BSC: Basic Dimension. Theoretically exact value shown without tolerances.</text>
<text x="34" y="241">2. For best soldering results, thermal vias, if used, should be filled or tented to avoid solder loss during</text>
<text x="38.1" y="244.3">reflow process</text>
<text x="125.3" y="251.7">Microchip Technology Drawing C04-2457 Rev A</text>
<text x="26.6" y="261.3">© 2017 Microchip Technology Inc.</text>
</g>
<g font-size="2.1">
<text x="94.7" y="90.2">28</text>
<text x="81" y="104.6">1</text>
<text x="81" y="108.6">2</text>
</g>
</svg>
